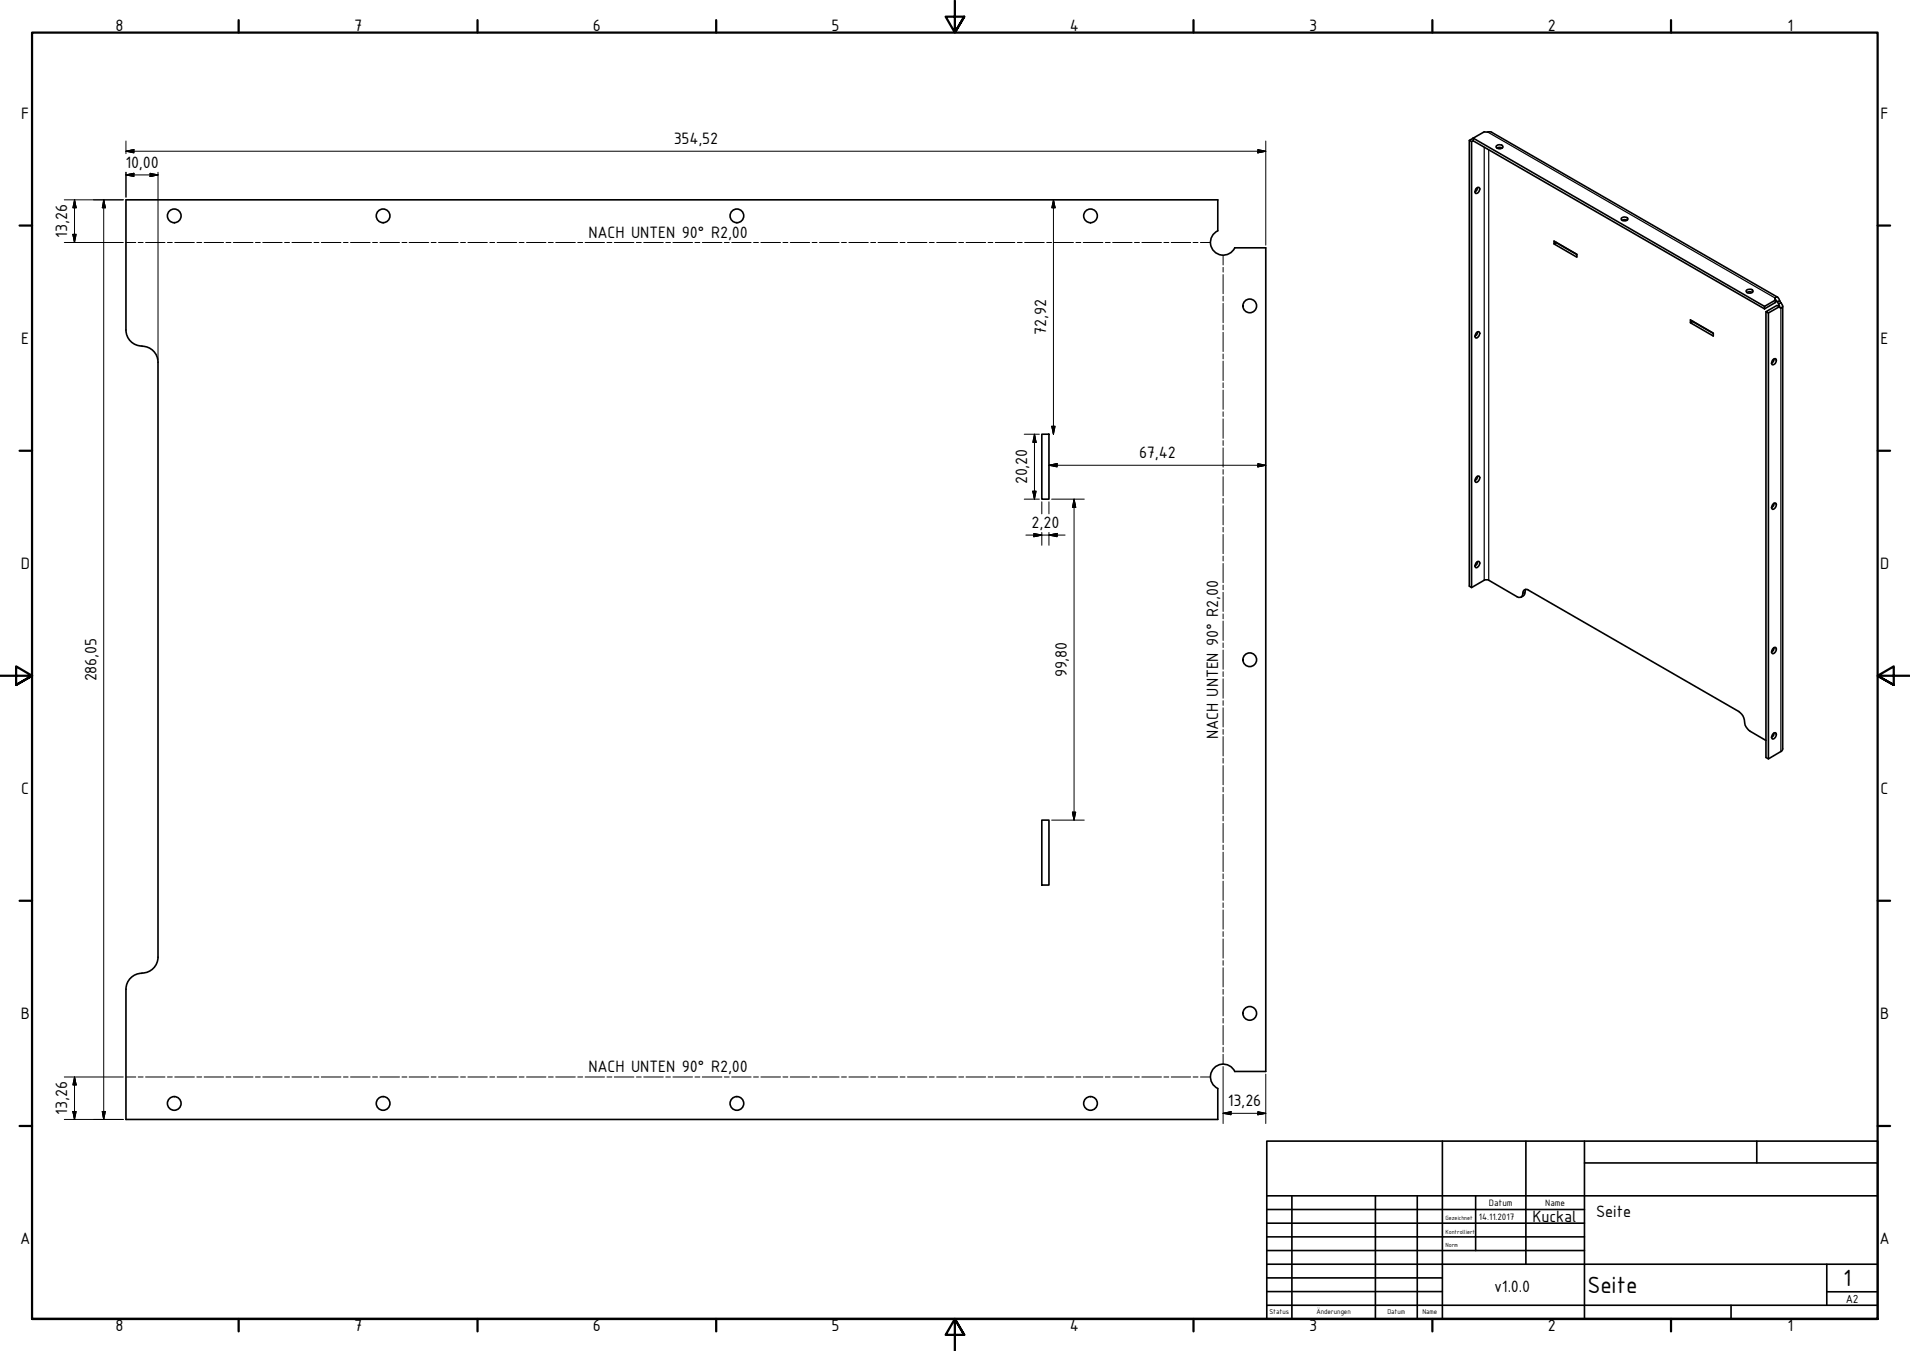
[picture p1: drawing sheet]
<svg xmlns="http://www.w3.org/2000/svg" width="594mm" height="420mm" viewBox="0 0 594 420" stroke-linecap="round" stroke-linejoin="round" font-family="sans-serif">
<!-- layer: Sichtbar (ISO) -->
<g fill="none" stroke="#000" stroke-width=".51">
<path d="M457 43.7v138.6l.7 .4 3.9-2.3 1.1-.1 9.2 5.3a1.08 1.08 0 0 0 1.2 .1 1.08 1.08 0 0 0 .5-1.1 1.08 1.08 0 0 1 .6-1.2 1.08 1.08 0 0 1 1.2 .2l65.4 37.7a5 5 0 0 1 2 4.2l1.6 1.9 4.9 2.9M457.7 44v138.7M458.2 43l3.4-2 2.3 .1 89 51.3M458.2 43l-1.2 .7 .7 .3M458.2 43l90.6 52.3M458.2 43.8l90.6 52.3M458.2 43v.8M458.2 43.8l-.5 .2M459.1 58.7l.9-.4a1.18 1.18 0 0 1 0 1.2 1.18 1.18 0 0 1-1.1 .6l-.1-.6zM459.5 58.3l-.1 .8-.7 .6M465.3 45.5a1.28 1.28 0 0 1 2.2 .2 1.2 1.2 0 0 1-1.2 .6 1.2 1.2 0 0 1-1-.8zM465.6 46.1a1.47 1.47 0 0 1 1.6 0"/>
<path d="M483.4 75.9l7.1 4.1v-.9l-7.1-4.1v.9l.7-.4 6.4 3.7M484.1 75.4v.1M504.3 67.9l.9-.4a.99 .99 0 0 1 1.1 .6 1.15 1.15 0 0 1-1.1 .6 1.15 1.15 0 0 1-.9-.8zM504.5 68.5l.8-.2 .8 .2M526.5 99.9v.1M543.4 91a1.37 1.37 0 0 1 1.6 0M543.4 90.1l.3-.1a1.17 1.17 0 0 1 1.6 .6 1.2 1.2 0 0 1-1.2 .6 1.2 1.2 0 0 1-1-.8zM548.8 95.3v.8M549.3 96.9l3.4-1.9 .7 .4-3.4 1.9zM550 97.3v138.7M552.1 92.7l.1 .6M552.1 92.7l.3-.3h.5l.6 1.1"/>
<path d="M552.1 92.7v.4M552.2 93.3l.3 .1 .3 .5M552.2 93.3v.8l-3.4 2M552.2 93.3l-3.4 2M552.8 93.9l.4 .6M553.2 94.5l.2 .9 .5 .4M553.5 93.5l-.7 .4M553.5 93.5l.4 .6M553.5 95.5l.4 .3M553.9 94.1l.6 1.1-.6 .6M553.9 94.1l-.7 .4M554.5 95.2v137.7l-.3 .6-4.2 2.5-.7-.4v-138.7"/>
<path d="M44.2 107.6a5 5 0 0 1-5-5v-40.5h339.6v9.6a4 4 0 0 0-1.2 6.5 4 4 0 0 0 6.5-1.2l9.6 .1v256.1h-9.7M44.2 107.7a5 5 0 0 1 4.9 5M49.1 112.6v185a5 5 0 0 1-4.9 5M459.1 103.6l.9-.4a1.18 1.18 0 0 1 0 1.2 1.18 1.18 0 0 1-1.1 .6l-.1-.6zM459.5 103.2a1.41 1.41 0 0 1-.8 1.4M525.8 100.4l7.1 4.1v-.9l-7.1-4.1v.9l.7-.4 6.4 3.7M551.4 111.9l.9-.4a1.18 1.18 0 0 1 0 1.3 1.18 1.18 0 0 1-1.1 .6l-.1-.6zM551.8 111.6l-.2 .8-.6 .6M324 135h2.3v20.2h-2.3zM459.1 148.5l.9-.4a1.18 1.18 0 0 1 0 1.2 1.18 1.18 0 0 1-1.1 .6l-.1-.6zM459.5 148.1a1.41 1.41 0 0 1-.8 1.4M551.4 156.9l.9-.5a1.18 1.18 0 0 1 0 1.3 1.18 1.18 0 0 1-1.1 .6l-.1-.7z"/>
<path d="M551.8 156.5a1.41 1.41 0 0 1-.8 1.4M459.1 175l.9-.4a1.18 1.18 0 0 1 0 1.3 1.18 1.18 0 0 1-1.1 .5l-.1-.6zM459.5 174.7a1.41 1.41 0 0 1-.8 1.4M474.5 183.3l-.2 .8a1.63 1.63 0 0 1-1.2 1.6M551.4 201.8l.9-.5a1.18 1.18 0 0 1 0 1.3 1.18 1.18 0 0 1-1.1 .6l-.1-.7zM551.8 201.4a1.41 1.41 0 0 1-.8 1.4M551.4 228.3l.9-.4a1.18 1.18 0 0 1 0 1.2 1.18 1.18 0 0 1-1.1 .6l-.1-.6zM551.8 227.9a1.41 1.41 0 0 1-.8 1.4M324 255.1h2.3v20.2h-2.3zM39.2 307.6v40.5h339.6v-9.5M44.2 302.7a5 5 0 0 0-5 5M384.1 333.2a4 4 0 0 0-6.4-1.1 4 4 0 0 0 1.1 6.4"/>
<circle cx="54.2" cy="67.1" r="2.13"/>
<circle cx="119.2" cy="67.1" r="2.13"/>
<circle cx="229.2" cy="67.1" r="2.13"/>
<circle cx="339.2" cy="67.1" r="2.13"/>
<circle cx="388.7" cy="95.1" r="2.13"/>
<circle cx="388.7" cy="205.2" r="2.13"/>
<circle cx="388.7" cy="315.2" r="2.13"/>
<circle cx="54.2" cy="343.2" r="2.13"/>
<circle cx="119.2" cy="343.2" r="2.13"/>
<circle cx="229.2" cy="343.2" r="2.13"/>
<circle cx="339.2" cy="343.2" r="2.13"/>
</g>
<!-- layer: Sichtbar schmal (ISO) -->
<path d="M461.6 45.8v134.6M462.7 41.1l89.4 51.6M463 46.6v133.8M552.2 93.6l.6 .3M553.2 94.5v.7M553.9 95.8v137.9M474.3 184.1l-.7 .5" fill="none" stroke="#000" stroke-width=".38"/>
<!-- layer: Biegungsmittellinie (ISO) -->
<g fill="none" stroke="#000" stroke-width=".31">
<path d="M39.2 75.4h3M43 75.4h1.5M45.3 75.4h6M52.1 75.4h1.5M54.4 75.4h6.1M61.2 75.4h1.5M63.5 75.4h6M70.3 75.4h1.5M72.6 75.4h6.1M79.4 75.4h1.6M81.7 75.4h6.1M88.5 75.4h1.5"/>
<path d="M90.8 75.4h6.1M97.7 75.4h1.5M99.9 75.4h6.1M106.8 75.4h1.5M109 75.4h6.1M115.9 75.4h1.5M118.2 75.4h6.1M125 75.4h1.6M127.3 75.4h6M134.1 75.4h1.5M136.4 75.4h6.1M143.3 75.4h1.5"/>
<path d="M145.5 75.4h6.1M152.3 75.4h1.6M154.6 75.4h6.1M161.5 75.4h1.5M163.8 75.4h6M170.6 75.4h1.5M172.8 75.4h6.1M179.7 75.4h1.5M182 75.4h6M188.8 75.4h1.5M191.1 75.4h6.1M197.9 75.4h1.6"/>
<path d="M200.2 75.4h6.1M207.1 75.4h1.4M209.3 75.4h6.1M216.2 75.4h1.5M218.4 75.4h6.1M225.3 75.4h1.5M227.6 75.4h6M234.4 75.4h1.5M236.7 75.4h6.1M243.5 75.4h1.5M245.8 75.4h6M252.6 75.4h1.5"/>
<path d="M254.9 75.4h6.1M261.7 75.4h1.6M264 75.4h6.1M270.8 75.4h1.6M273.1 75.4h6.1M280 75.4h1.5M282.3 75.4h6M289.1 75.4h1.5M291.3 75.4h6.1M298.2 75.4h1.5M300.5 75.4h6.1M307.3 75.4h1.5"/>
<path d="M309.6 75.4h6.1M316.4 75.4h1.5M318.7 75.4h6.1M325.6 75.4h1.5M327.9 75.4h6M334.6 75.4h1.6M336.9 75.4h6.1M343.8 75.4h1.5M346.1 75.4h6M352.9 75.4h1.5M355.2 75.4h6.1M362 75.4h1.5"/>
<path d="M364.3 75.4h6M371.1 75.4h1.5M373.4 75.4h3M380.4 79.4v3M380.4 83.2v1.4M380.4 85.4v6M380.4 92.1v1.5M380.4 94.3v6.1M380.4 101.1v1.5M380.4 103.4v5.9M380.4 110.1v1.5M380.4 112.3v6"/>
<path d="M380.4 119v1.6M380.4 121.3v6M380.4 128.1v1.4M380.4 130.3v6M380.4 137v1.5M380.4 139.3v6M380.4 146v1.5M380.4 148.3v5.9M380.4 155v1.5M380.4 157.3v5.9M380.4 164v1.5M380.4 166.2v6"/>
<path d="M380.4 173v1.5M380.4 175.2v6M380.4 182v1.4M380.4 184.2v6M380.4 190.9v1.5M380.4 193.1v6.1M380.4 199.9v1.5M380.4 202.2v5.9M380.4 208.9v1.5M380.4 211.1v6M380.4 217.9v1.5M380.4 220.1v6"/>
<path d="M380.4 226.9v1.5M380.4 229.1v6M380.4 235.8v1.5M380.4 238.1v6M380.4 244.8v1.5M380.4 247.1v6M380.4 253.8v1.5M380.4 256.1v5.9M380.4 262.8v1.5M380.4 265v6.1M380.4 271.8v1.5M380.4 274v6"/>
<path d="M380.4 280.8v1.4M380.4 283v6M380.4 289.7v1.6M380.4 292v6M380.4 298.7v1.5M380.4 301v5.9M380.4 307.7v1.5M380.4 310v6M380.4 316.7v1.5M380.4 318.9v6M39.2 334.9h3M43 334.9h1.5"/>
<path d="M45.3 334.9h6M52.1 334.9h1.5M54.4 334.9h6.1M61.2 334.9h1.5M63.5 334.9h6M70.3 334.9h1.5M72.6 334.9h6.1M79.4 334.9h1.6M81.7 334.9h6.1M88.5 334.9h1.5M90.8 334.9h6.1M97.7 334.9h1.5"/>
<path d="M99.9 334.9h6.1M106.8 334.9h1.5M109 334.9h6.1M115.9 334.9h1.5M118.2 334.9h6.1M125 334.9h1.6M127.3 334.9h6M134.1 334.9h1.5M136.4 334.9h6.1M143.3 334.9h1.5M145.5 334.9h6.1M152.3 334.9h1.6"/>
<path d="M154.6 334.9h6.1M161.5 334.9h1.5M163.8 334.9h6M170.6 334.9h1.5M172.8 334.9h6.1M179.7 334.9h1.5M182 334.9h6M188.8 334.9h1.5M191.1 334.9h6.1M197.9 334.9h1.6M200.2 334.9h6.1M207.1 334.9h1.4"/>
<path d="M209.3 334.9h6.1M216.2 334.9h1.5M218.4 334.9h6.1M225.3 334.9h1.5M227.6 334.9h6M234.4 334.9h1.5M236.7 334.9h6.1M243.5 334.9h1.5M245.8 334.9h6M252.6 334.9h1.5M254.9 334.9h6.1M261.7 334.9h1.6"/>
<path d="M264 334.9h6.1M270.8 334.9h1.6M273.1 334.9h6.1M280 334.9h1.5M282.3 334.9h6M289.1 334.9h1.5M291.3 334.9h6.1M298.2 334.9h1.5M300.5 334.9h6.1M307.3 334.9h1.5M309.6 334.9h6.1M316.4 334.9h1.5"/>
<path d="M318.7 334.9h6.1M325.6 334.9h1.5M327.9 334.9h6M334.6 334.9h1.6M336.9 334.9h6.1M343.8 334.9h1.5M346.1 334.9h6M352.9 334.9h1.5M355.2 334.9h6.1M362 334.9h1.5M364.3 334.9h6M371.1 334.9h1.5"/>
<path d="M373.4 334.9h3M380.4 325.7v1.5M380.4 327.9v3"/>
</g>
<!-- layer: Rahmen (ISO) -->
<g fill="none" stroke="#000" stroke-width=".7">
<path d="M74.2 6.3v3.8M148.5 6.3v3.8M222.8 6.3v3.8M297 .2v9.9l-2.9-4.9h5.8l-2.9 4.9 2.9-4.9M371.2 6.3v3.8M445.5 6.3v3.8M519.7 6.3v3.8M6.1 70.1h3.9M584 70.1h3.9M6.1 140.2h3.9M584 140.2h3.9M0 210.2h10l-5-3v5.8l5-2.8-5 2.8"/>
<path d="M594 210.2h-10l5-3v5.8l-5-2.8 5 2.8M6.1 280.1h3.9M584 280.1h3.9M6.1 350.2h3.9M584 350.2h3.9M10 410.2v-400.1h574v400.1h-574h574M74.2 410.2v3.9M148.5 410.2v3.9M222.8 410.2v3.9M299.9 415.1l-2.9-4.9 2.9 4.9h-5.8l2.9-4.9v10M371.2 410.2v3.9M445.5 410.2v3.9"/>
<path d="M519.7 410.2v3.9"/>
</g>
<!-- layer: Titel (ISO) -->
<g fill="none" stroke="#000" stroke-width=".51">
<path d="M394 354.9h190v55.3h-190zM448.6 354.9v55.3M474.6 354.9v38.3M492.8 354.9v55.3M546.4 354.9v6.8M394 376.2h98.8M394 371.9h190M401.8 371.9v38.3M427.8 371.9v38.3M440.8 371.9v38.3M459 371.9v17M492.8 361.7h91.2"/>
<path d="M394 380.4h98.8M394 384.7h98.8M394 388.9h98.8M394 393.2h190M394 397.4h54.6M568.2 393.2v12.7M394 405.9h190M394 401.7h54.6M538.4 405.9v4.3M568.2 401.7h15.8"/>
</g>
<g fill="none" stroke="#000" stroke-width=".31">
<path d="M39.2 47l2.5-.5v1zM39.2 54.4l2.5-.5v1zM39.2 47h354.5M39.2 43.9v3.9M39.2 53.6v7.7M39.2 54.4h9.9M46.7 53.9l2.4 .5-2.4 .5zM49.1 53.6v58.3M391.2 46.5l2.5 .5-2.5 .5zM393.7 43.9v32.3M20 62.1h18.4M20 75.4h18.4"/>
<path d="M22.7 72.9h1l-.5 2.5zM23.2 62.1l.5 2.5h-1zM23.2 62.1v13.3M32.3 62.1l.5 2.5h-1zM32.3 62.1v286M327.7 62.1l.5 2.5h-1zM327.7 62.1v72.9M318.6 135h4.7M321.8 135l.5 2.6h-1.1zM321.8 135v20.2M327.2 132.6h1l-.5 2.4zM318.6 155.2h4.7"/>
<path d="M321.2 152.8h1.1l-.5 2.4zM324 156.1v3.7M326.3 144.7l2.5-.5v1zM326.3 144.7h67.4M326.3 156.1v3.7M327.1 155.2h10.1M334.1 155.2l.5 2.6h-1zM334.1 155.2v99.9M391.2 144.2l2.5 .5-2.5 .5zM319.1 166.4h12.2M321.6 165.9l2.4 .5-2.4 .5zM324 165.6v4"/>
<path d="M326.3 166.4l2.5-.5v1zM326.3 165.6v4M327.1 255.1h10.1M333.6 252.6h1l-.5 2.5zM20 334.9h18.4M23.2 334.9l.5 2.5h-1zM23.2 334.9v13.2M380.4 331.7v17.7M393.7 334.1v15.3M20 348.1h18.4M22.7 345.7h1l-.5 2.4zM31.8 345.7h1l-.5 2.4z"/>
<path d="M380.4 346.2l2.5-.5v1zM380.4 346.2h13.3M391.2 345.7l2.5 .5-2.5 .5z"/>
</g>
<g fill="#000" stroke="#000" stroke-width=".31">
<path d="M39.2 47l2.5-.5zM39.2 47l2.5-.5v1zM39.2 54.4l2.5-.5zM39.2 54.4l2.5-.5v1zM46.7 54.9l2.4-.5zM46.7 53.9l2.4 .5-2.4 .5zM391.2 47.5l2.5-.5zM391.2 46.5l2.5 .5-2.5 .5zM22.7 72.9l.5 2.5zM22.7 72.9h1l-.5 2.5zM23.2 62.1l.5 2.5zM23.2 62.1l.5 2.5h-1z"/>
<path d="M32.3 62.1l.5 2.5zM32.3 62.1l.5 2.5h-1zM327.7 62.1l.5 2.5zM327.7 62.1l.5 2.5h-1zM321.8 135l.5 2.6zM321.8 135l.5 2.6h-1.1zM327.2 132.6l.5 2.4zM327.2 132.6h1l-.5 2.4zM321.2 152.8l.6 2.4zM321.2 152.8h1.1l-.5 2.4zM326.3 144.7l2.5-.5zM326.3 144.7l2.5-.5v1z"/>
<path d="M334.1 155.2l.5 2.6zM334.1 155.2l.5 2.6h-1zM391.2 145.2l2.5-.5zM391.2 144.2l2.5 .5-2.5 .5zM321.6 166.9l2.4-.5zM321.6 165.9l2.4 .5-2.4 .5zM326.3 166.4l2.5-.5zM326.3 166.4l2.5-.5v1zM333.6 252.6l.5 2.5zM333.6 252.6h1l-.5 2.5zM23.2 334.9l.5 2.5zM23.2 334.9l.5 2.5h-1z"/>
<path d="M22.7 345.7l.5 2.4zM22.7 345.7h1l-.5 2.4zM31.8 345.7l.5 2.4zM31.8 345.7h1l-.5 2.4zM380.4 346.2l2.5-.5zM380.4 346.2l2.5-.5v1zM391.2 346.7l2.5-.5zM391.2 345.7l2.5 .5-2.5 .5z"/>
</g>
<g font-size="7.9">
<text x="573.3" y="400">1</text>
<text x="493.8" y="402.1">Seite</text>
</g>
<g font-size="5.5">
<text x="35.9" y="9.8">8</text>
<text x="110.2" y="9.8">7</text>
<text x="184.4" y="9.8">6</text>
<text x="258.6" y="9.8">5</text>
<text x="332.7" y="9.8">4</text>
<text x="407.2" y="9.8">3</text>
<text x="481.4" y="9.8">2</text>
<text x="556" y="9.8">1</text>
<text x="6.6" y="36.9">F</text>
<text x="584.9" y="36.9">F</text>
<text x="209.5" y="44.7">354,52</text>
<text x="39" y="52.1">10,00</text>
<text x="20.9" y="73.9" transform="rotate(-90 20.9 73.9)">13,26</text>
<text x="183.1" y="73.9">NACH UNTEN 90° R2,00</text>
<text x="6.6" y="106.9">E</text>
<text x="325.4" y="104.1" transform="rotate(-90 325.4 104.1)">72,92</text>
<text x="584.9" y="106.9">E</text>
<text x="354.3" y="142.4">67,42</text>
<text x="319.5" y="150.7" transform="rotate(-90 319.5 150.7)">20,20</text>
<text x="320.9" y="164.1">2,20</text>
<text x="6.5" y="176.9">D</text>
<text x="584.8" y="176.9">D</text>
<text x="30" y="211.9" transform="rotate(-90 30 211.9)">286,05</text>
<text x="331.8" y="210.7" transform="rotate(-90 331.8 210.7)">99,80</text>
<text x="378.9" y="229.9" transform="rotate(-90 378.9 229.9)">NACH UNTEN 90° R2,00</text>
<text x="6.6" y="246.9">C</text>
<text x="584.9" y="246.9">C</text>
<text x="6.5" y="316.9">B</text>
<text x="584.8" y="316.9">B</text>
<text x="183.1" y="333.4">NACH UNTEN 90° R2,00</text>
<text x="20.9" y="346.7" transform="rotate(-90 20.9 346.7)">13,26</text>
<text x="381.9" y="343.9">13,26</text>
<text x="476.7" y="380">Kuckal</text>
<text x="496.5" y="378.4">Seite</text>
<text x="6.3" y="386.9">A</text>
<text x="584.6" y="386.9">A</text>
<text x="464.7" y="401.8">v1.0.0</text>
<text x="35.9" y="414.1">8</text>
<text x="110.2" y="414.1">7</text>
<text x="184.4" y="414.1">6</text>
<text x="258.6" y="414.1">5</text>
<text x="332.7" y="414.1">4</text>
<text x="407.2" y="414.1">3</text>
<text x="481.4" y="414.1">2</text>
<text x="556" y="414.1">1</text>
</g>
<text font-size="3.9" x="574.1" y="405.1">A2</text>
<g font-size="3.1">
<text x="463.1" y="375.1">Datum</text>
<text x="480.6" y="375.1">Name</text>
<text x="460" y="379.4">14.11.2017</text>
</g>
<g font-size="2.3">
<text x="394.8" y="408.8">Status</text>
<text x="409.4" y="408.8">Änderungen</text>
<text x="431.5" y="408.8">Datum</text>
<text x="442.4" y="408.8">Name</text>
</g>
<g font-size="2">
<text x="449.6" y="379.4">Gezeichnet</text>
<text x="449.6" y="383.6">Kontrolliert</text>
<text x="449.6" y="387.9">Norm</text>
</g>
</svg>
